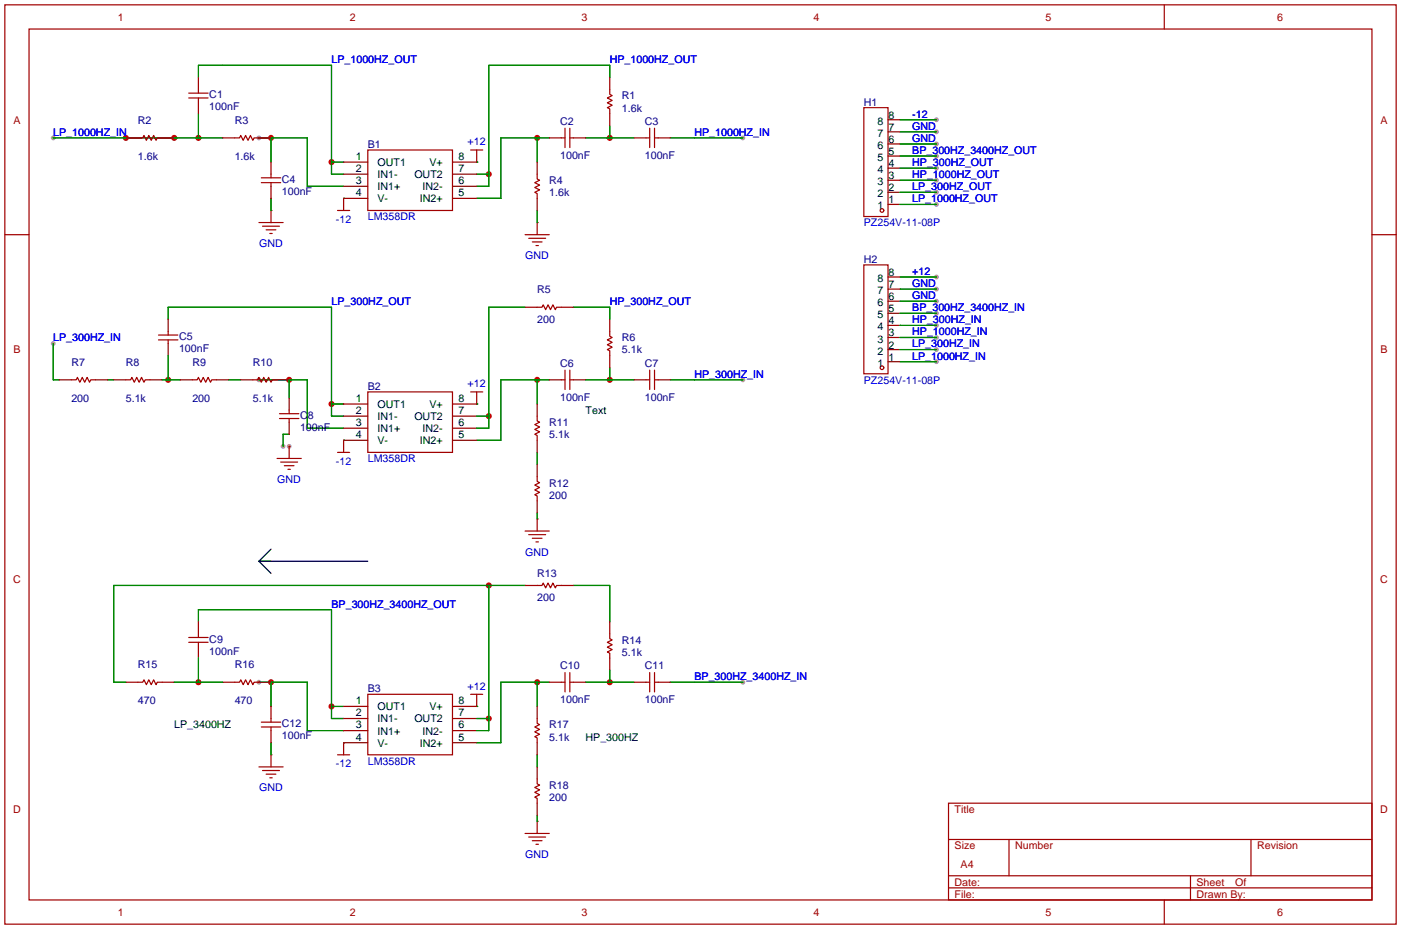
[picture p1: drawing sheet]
<svg xmlns="http://www.w3.org/2000/svg" width="294mm" height="195mm" viewBox="0 0 294 195" stroke-linecap="round" stroke-linejoin="round" font-family="sans-serif">
<g fill="#999">
<circle cx="60.7" cy="93.7" r=".51"/>
<circle cx="54.4" cy="29" r=".51"/>
<circle cx="11.2" cy="29" r=".51"/>
<circle cx="156" cy="29" r=".51"/>
<circle cx="59.4" cy="93.7" r=".51"/>
<circle cx="54.4" cy="79.8" r=".51"/>
<circle cx="156" cy="79.8" r=".51"/>
<circle cx="54.4" cy="143.3" r=".51"/>
<circle cx="156" cy="143.3" r=".51"/>
<circle cx="11.2" cy="72.1" r=".51"/>
<circle cx="196.6" cy="42.9" r=".51"/>
<circle cx="196.6" cy="40.4" r=".51"/>
<circle cx="196.6" cy="37.8" r=".51"/>
<circle cx="196.6" cy="35.3" r=".51"/>
<circle cx="196.6" cy="32.8" r=".51"/>
<circle cx="196.6" cy="65.8" r=".51"/>
<circle cx="196.6" cy="68.3" r=".51"/>
<circle cx="196.6" cy="73.4" r=".51"/>
<circle cx="196.6" cy="75.9" r=".51"/>
<circle cx="196.6" cy="70.9" r=".51"/>
<circle cx="196.6" cy="58.2" r=".51"/>
<circle cx="196.6" cy="60.7" r=".51"/>
<circle cx="196.6" cy="63.2" r=".51"/>
<circle cx="196.6" cy="30.2" r=".51"/>
<circle cx="196.6" cy="27.7" r=".51"/>
<circle cx="196.6" cy="25.1" r=".51"/>
</g>
<g fill="none" stroke="#a10000" stroke-width=".25">
<path d="M98.8 31.5h2.5M100.1 31.5v2.5M54.4 46.7h5M55.1 47.5h3.6M55.9 48.3h2M56.6 49h.5M56.9 44.2v2.5M110.2 49.3h5.1M111 50h3.6M111.8 50.8h2M112.5 51.6h.5M112.8 46.7v2.6"/>
<path d="M58.2 96.3h5M58.9 97h3.6M59.7 97.8h2M60.5 98.6h.5M60.7 93.7v2.6M98.8 82.3h2.5M100.1 82.3v2.5M56.9 158.5v2.5M54.4 161h5M55.1 161.8h3.6M55.9 162.6h2M56.6 163.3h.5"/>
</g>
<path d="M100.1 34h.1M56.9 44.2h.1M112.8 46.7h.1M60.7 93.7h.1M100.1 84.8h.1M56.9 158.5h.1" fill="none" stroke="#870000" stroke-width=".25"/>
<path d="M54.4 117.9h22.8M54.4 117.9l2.5 2.5M56.9 115.3l-2.5 2.6" fill="none" stroke="#000" stroke-width=".25"/>
<g fill="#c00">
<circle cx="56.9" cy="29" r=".63"/>
<circle cx="41.7" cy="29" r=".63"/>
<circle cx="36.6" cy="29" r=".63"/>
<circle cx="26.4" cy="29" r=".63"/>
<circle cx="69.6" cy="34" r=".63"/>
<circle cx="128" cy="29" r=".63"/>
<circle cx="102.6" cy="36.6" r=".63"/>
<circle cx="112.8" cy="29" r=".63"/>
<circle cx="60.7" cy="79.8" r=".63"/>
<circle cx="69.6" cy="84.8" r=".63"/>
<circle cx="128" cy="79.8" r=".63"/>
<circle cx="112.8" cy="79.8" r=".63"/>
<circle cx="56.9" cy="143.3" r=".63"/>
<circle cx="69.6" cy="148.3" r=".63"/>
<circle cx="128" cy="143.3" r=".63"/>
<circle cx="112.8" cy="143.3" r=".63"/>
<circle cx="41.7" cy="143.3" r=".63"/>
<circle cx="102.6" cy="122.9" r=".63"/>
<circle cx="102.6" cy="150.9" r=".63"/>
<circle cx="102.6" cy="87.4" r=".63"/>
<circle cx="35.3" cy="79.8" r=".63"/>
</g>
<g fill="none" stroke="#a10000" stroke-width=".25">
<path d="M1 1h292.1v193.1h-292.1zM6.1 6.1h281.9v182.9h-281.9zM39.6 19.6h4.1M41.7 18.8v.8M128 18.8v1l.5 .3-1 .5 1 .5-1 .5 1 .5-1 .5 .5 .3v1M244.4 1v5.1M29 29h1l.2-.6 .5 1.1 .5-1.1 .5 1.1 .6-1.1 .5 1.1 .2-.5h1M39.6 20.6h4.1M41.7 20.6v.7M49.3 29h1l.2-.6 .6 1.1 .5-1.1 .5 1.1 .5-1.1 .5 1.1 .2-.5h1.1M54.9 37.3h4M54.9 38.4h4"/>
<path d="M56.9 36.6v.7M56.9 38.4v.7M77.2 31.5h17.8v12.7h-17.8zM112.8 36.6v1l.5 .2-1 .6 1 .5-1 .5 1 .5-1 .5 .5 .2v1.1M117.9 29h.7M118.6 26.9v4.1M119.6 29h.8M119.6 26.9v4.1M135.6 29h.8M136.4 26.9v4.1M137.4 26.9v4.1M137.4 29h.8"/>
<path d="M181.4 22.6h5v22.9h-5zM1 49.3h5.1M70.9 44.2h2.5M72.1 41.7v2.5M181.4 55.6h5v22.9h-5zM288 49.3h5.1M15 79.8h1l.3-.6 .5 1.1 .5-1.1 .5 1.1 .5-1.1 .5 1.1 .2-.5h1.1M26.4 79.8h1l.3-.6 .5 1.1 .5-1.1 .5 1.1 .5-1.1 .5 1.1 .3-.5h1M33.3 71.4h4M33.3 70.4h4M35.3 69.6v.8M35.3 71.4v.7"/>
<path d="M40.4 79.8h1l.3-.6 .5 1.1 .5-1.1 .5 1.1 .5-1.1 .5 1.1 .2-.5h1.1M53.1 79.8h1l.3-.6 .5 1.1 .5-1.1 .5 1.1 .5-1.1 .5 1.1 .2-.5h1.1M112.8 64.5h1l.2-.5 .6 1 .5-1 .5 1 .5-1 .5 1 .2-.5h1.1M117.9 79.8h.7M118.6 77.7v4.1M119.6 77.7v4.1M119.6 79.8h.8M128 69.6v1l.5 .3-1 .5 1 .5-1 .5 1 .5-1 .5 .5 .3v1M135.6 79.8h.8M136.4 77.7v4.1M137.4 77.7v4.1M137.4 79.8h.8"/>
<path d="M58.7 86.9h4M58.7 87.9h4M60.7 86.1v.8M60.7 87.9v.7M70.9 95h2.5M72.1 92.5v2.5M77.2 82.3h17.8v12.7h-17.8zM112.8 87.4v1l.5 .2-1 .6 1 .5-1 .5 1 .5-1 .5 .5 .2v1.1M110.2 111.5h5.1M111 112.3h3.6M111.8 113h2M112.5 113.8h.5"/>
<path d="M112.8 100.1v1l.5 .2-1 .6 1 .5-1 .5 1 .5-1 .5 .5 .2v1.1M112.8 109v2.5M39.6 134.9h4.1M39.6 133.9h4.1M41.7 133.1v.8M41.7 134.9v.7M112.8 122.9h1l.2-.5 .6 1 .5-1 .5 1 .5-1 .5 1 .2-.5h1.1M128 133.1v1l.5 .3-1 .5 1 .5-1 .5 1 .5-1 .5 .5 .3v1M29 143.3h1l.2-.6 .5 1.1 .5-1.1 .5 1.1 .6-1.1 .5 1.1 .2-.5h1M49.3 143.3h1l.2-.6 .6 1.1 .5-1.1 .5 1.1 .5-1.1 .5 1.1 .2-.5h1.1M54.9 151.6h4M54.9 152.7h4"/>
<path d="M56.9 150.9v.7M56.9 152.7v.7M70.9 158.5h2.5M72.1 156v2.5M77.2 145.8h17.8v12.7h-17.8zM98.8 145.8h2.5M100.1 145.8v2.5M112.8 150.9v1l.5 .2-1 .6 1 .5-1 .5 1 .5-1 .5 .5 .2v1.1M117.9 143.3h.7M118.6 141.2v4.1M119.6 141.2v4.1M119.6 143.3h.8"/>
<path d="M135.6 143.3h.8M136.4 141.2v4.1M137.4 141.2v4.1M137.4 143.3h.8M110.2 175h5.1M111 175.8h3.6M111.8 176.5h2M112.5 177.3h.5M112.8 163.6v1l.5 .2-1 .6 1 .5-1 .5 1 .5-1 .5 .5 .2v1.1M112.8 172.5v2.5M199.1 168.7h88.9v20.3h-88.9zM199.1 176.3h88.9"/>
<path d="M211.8 176.3v7.6M262.6 176.3v7.6M199.1 186.4h88.9M199.1 183.9h88.9M244.4 189v5.1M249.9 183.9v5.1"/>
<circle cx="185.2" cy="44.2" r=".38"/>
<circle cx="185.2" cy="77.2" r=".38"/>
</g>
<g fill="none" stroke="#870000" stroke-width=".25">
<path d="M41.7 16.3v2.5M128 16.3v2.5M26.4 29h2.6M34 29h2.6M41.7 21.3v2.6M46.7 29h2.6M54.4 29h2.5M56.9 34v2.6M56.9 39.1v2.6M72.1 34h5.1M72.1 36.6h5.1M72.1 39.1h5.1"/>
<path d="M95 34h5.1M95 36.6h5.1M95 39.1h5.1M112.8 34v2.6M115.3 29h2.6M120.4 29h2.5M128 23.9v2.5M133.1 29h2.5M138.2 29h2.5M186.4 37.8h2.6M186.4 35.3h2.6M186.4 32.8h2.6"/>
<path d="M186.4 30.2h2.6M186.4 27.7h2.6M186.4 25.1h2.6M72.1 41.7h.1M72.1 41.7h5.1M95 41.7h5.1M112.8 41.7v2.5M186.4 42.9h2.6M186.4 40.4h2.6M186.4 58.2h2.6M12.4 79.8h2.6M20.1 79.8h2.5"/>
<path d="M23.9 79.8h2.5M31.5 79.8h2.5M35.3 67.1v2.5M35.3 72.1v2.6M37.8 79.8h2.6M45.5 79.8h2.5M50.5 79.8h2.6M58.2 79.8h2.5M110.2 64.5h2.6M115.3 79.8h2.6M117.9 64.5h2.5M120.4 79.8h2.5"/>
<path d="M128 67.1v2.5M128 74.7v2.5M133.1 79.8h2.5M138.2 79.8h2.5M186.4 75.9h2.6M186.4 73.4h2.6M186.4 70.9h2.6M186.4 68.3h2.6M186.4 65.8h2.6M186.4 63.2h2.6M186.4 60.7h2.6M60.7 83.6v2.5"/>
<path d="M60.7 88.6v2.6M72.1 92.5h.1M72.1 84.8h5.1M72.1 87.4h5.1M72.1 89.9h5.1M72.1 92.5h5.1M95 84.8h5.1M95 87.4h5.1M95 89.9h5.1M95 92.5h5.1M112.8 84.8v2.6M112.8 92.5v2.5"/>
<path d="M112.8 97.5v2.6M112.8 109h.1M112.8 105.2v2.5M41.7 130.6v2.5M41.7 135.6v2.6M110.2 122.9h2.6M117.9 122.9h2.5M128 130.6v2.5M128 138.2v2.5M26.4 143.3h2.6M34 143.3h2.6M46.7 143.3h2.6"/>
<path d="M54.4 143.3h2.5M56.9 148.3v2.6M56.9 153.4v2.6M72.1 156h.1M72.1 148.3h5.1M72.1 150.9h5.1M72.1 153.4h5.1M72.1 156h5.1M95 148.3h5.1M95 150.9h5.1M95 153.4h5.1M95 156h5.1"/>
<path d="M100.1 148.3h.1M112.8 148.3v2.6M112.8 156v2.5M115.3 143.3h2.6M120.4 143.3h2.5M133.1 143.3h2.5M138.2 143.3h2.5M112.8 172.5h.1M112.8 161v2.6M112.8 168.7v2.5"/>
</g>
<g fill="none" stroke="#008700" stroke-width=".25">
<path d="M41.7 16.3v-2.6h27.9v22.9h2.5M128 16.3v-2.6h-25.4v25.4h-2.5M11.2 29h35.5M41.7 23.9v5.1M54.4 29h10.1v10.1h7.6M56.9 29v5M69.6 34h2.5M100.1 34h.1M100.1 36.6h2.5M112.8 29v5M115.3 29h-10.1v12.7h-5.1M122.9 29h10.2"/>
<path d="M128 26.4v2.6M140.7 29h15.3M189 37.8h7.6M189 35.3h7.6M189 32.8h7.6M189 30.2h7.6M189 27.7h7.6M189 25.1h7.6M56.9 41.7v2.5M72.1 41.7h.1M112.8 44.2v2.5M189 42.9h7.6"/>
<path d="M189 40.4h7.6M189 58.2h7.6M11.2 72.1v7.7h1.2M22.6 79.8h1.3M34 79.8h3.8M35.3 67.1v-2.6h34.3v22.9h2.5M35.3 74.7v5.1M48 79.8h2.5M54.4 79.8h10.1v10.1h7.6M60.7 79.8v3.8M110.2 64.5h-7.6v25.4h-2.5M112.8 79.8v5"/>
<path d="M115.3 79.8h-10.1v12.7h-5.1M120.4 64.5h7.6v2.6M122.9 79.8h10.2M128 77.2v2.6M140.7 79.8h15.3M189 65.8h7.6M189 68.3h7.6M189 73.4h7.6M189 75.9h7.6M189 70.9h7.6M189 60.7h7.6M189 63.2h7.6"/>
<path d="M60.7 91.2h-1.3v2.5M69.6 84.8h2.5M72.1 92.5h.1M100.1 84.8h.1M100.1 87.4h2.5M112.8 95v2.5M112.8 107.7v1.3M41.7 130.6v-2.6h27.9v22.9h2.5M41.7 138.2v5.1M102.6 122.9v30.5h-2.5M110.2 122.9h-86.3v20.4h2.5M120.4 122.9h7.6v7.7"/>
<path d="M36.6 143.3h10.1M54.4 143.3h10.1v10.1h7.6M56.9 143.3v5M56.9 156v2.5M69.6 148.3h2.5M72.1 156h.1M100.1 148.3h.1M100.1 150.9h2.5M112.8 143.3v5M112.8 158.5v2.5M115.3 143.3h-10.1v12.7h-5.1M122.9 143.3h10.2"/>
<path d="M128 140.7v2.6M140.7 143.3h15.3M112.8 171.2v1.3"/>
</g>
<g font-size="2.2" fill="#a00000">
<text x="24.7" y="4.4">1</text>
<text x="73.4" y="4.4">2</text>
<text x="122.1" y="4.4">3</text>
<text x="170.8" y="4.4">4</text>
<text x="219.5" y="4.4">5</text>
<text x="268.1" y="4.4">6</text>
<text x="2.8" y="26">A</text>
<text x="289.8" y="26">A</text>
<text x="2.8" y="74.2">B</text>
<text x="289.8" y="74.2">B</text>
<text x="2.7" y="122.5">C</text>
<text x="289.8" y="122.5">C</text>
<text x="2.7" y="170.7">D</text>
<text x="200.4" y="170.7">Title</text>
<text x="289.8" y="170.7">D</text>
<text x="200.4" y="178.4">Size</text>
<text x="213.1" y="178.4">Number</text>
<text x="263.9" y="178.4">Revision</text>
<text x="200.4" y="186">Date:</text>
<text x="201.7" y="182.2">A4</text>
<text x="251.2" y="186">Sheet</text>
<text x="259.3" y="186">Of</text>
<text x="200.4" y="188.5">File:</text>
<text x="251.2" y="188.5">Drawn By:</text>
<text x="24.7" y="192.3">1</text>
<text x="73.4" y="192.3">2</text>
<text x="122.1" y="192.3">3</text>
<text x="170.8" y="192.3">4</text>
<text x="219.5" y="192.3">5</text>
<text x="268.1" y="192.3">6</text>
</g>
<g font-size="2.2" fill="#00f">
<text x="69.6" y="13.3">LP_1000HZ_OUT</text>
<text x="128" y="13.3">HP_1000HZ_OUT</text>
<text x="11.2" y="28.5">LP_1000HZ_IN</text>
<text x="145.8" y="28.5">HP_1000HZ_IN</text>
<text x="191.5" y="29.8">GND</text>
<text x="191.5" y="27.2">GND</text>
<text x="191.5" y="24.7">-12</text>
<text x="98.2" y="30.5">+12</text>
<text x="191.5" y="34.9">HP_300HZ_OUT</text>
<text x="191.5" y="32.3">BP_300HZ_3400HZ_OUT</text>
<text x="191.5" y="39.9">LP_300HZ_OUT</text>
<text x="191.5" y="37.4">HP_1000HZ_OUT</text>
<text x="70.5" y="46.8">-12</text>
<text x="77.2" y="46.3">LM358DR</text>
<text x="181.4" y="47.6">PZ254V-11-08P</text>
<text x="191.5" y="42.5">LP_1000HZ_OUT</text>
<text x="54.4" y="51.9">GND</text>
<text x="110.3" y="54.4">GND</text>
<text x="191.5" y="57.7">+12</text>
<text x="69.6" y="64.1">LP_300HZ_OUT</text>
<text x="128" y="64.1">HP_300HZ_OUT</text>
<text x="191.5" y="65.3">BP_300HZ_3400HZ_IN</text>
<text x="191.5" y="60.3">GND</text>
<text x="191.5" y="62.8">GND</text>
<text x="11.2" y="71.7">LP_300HZ_IN</text>
<text x="191.5" y="67.9">HP_300HZ_IN</text>
<text x="191.5" y="70.4">HP_1000HZ_IN</text>
<text x="191.5" y="73">LP_300HZ_IN</text>
<text x="191.5" y="75.5">LP_1000HZ_IN</text>
<text x="98.2" y="81.3">+12</text>
<text x="145.8" y="79.3">HP_300HZ_IN</text>
<text x="181.4" y="80.6">PZ254V-11-08P</text>
<text x="58.2" y="101.4">GND</text>
<text x="70.5" y="97.6">-12</text>
<text x="77.2" y="97.1">LM358DR</text>
<text x="110.3" y="116.6">GND</text>
<text x="69.6" y="127.6">BP_300HZ_3400HZ_OUT</text>
<text x="145.8" y="142.8">BP_300HZ_3400HZ_IN</text>
<text x="98.2" y="144.8">+12</text>
<text x="70.5" y="161.1">-12</text>
<text x="77.2" y="160.6">LM358DR</text>
<text x="54.4" y="166.2">GND</text>
<text x="110.3" y="180.1">GND</text>
</g>
<g font-size="2.2" fill="#000080">
<text x="43.9" y="20.6">C1</text>
<text x="43.9" y="23.2">100nF</text>
<text x="130.6" y="20.9">R1</text>
<text x="130.6" y="23.4">1.6k</text>
<text x="181.4" y="22.2">H1</text>
<text x="29" y="26">R2</text>
<text x="49.3" y="26">R3</text>
<text x="117.6" y="26.2">C2</text>
<text x="135.4" y="26.2">C3</text>
<text x="29" y="33.6">1.6k</text>
<text x="49.3" y="33.6">1.6k</text>
<text x="77.2" y="31">B1</text>
<text x="117.6" y="33.3">100nF</text>
<text x="135.4" y="33.3">100nF</text>
<text x="59.2" y="38.4">C4</text>
<text x="59.2" y="41">100nF</text>
<text x="115.3" y="38.7">R4</text>
<text x="115.3" y="41.2">1.6k</text>
<text x="181.4" y="55.2">H2</text>
<text x="112.8" y="61.5">R5</text>
<text x="37.6" y="71.4">C5</text>
<text x="112.8" y="67.9">200</text>
<text x="130.6" y="71.7">R6</text>
<text x="15" y="76.8">R7</text>
<text x="26.4" y="76.8">R8</text>
<text x="37.6" y="74">100nF</text>
<text x="40.4" y="76.8">R9</text>
<text x="53.1" y="76.8">R10</text>
<text x="117.6" y="77">C6</text>
<text x="130.6" y="74.2">5.1k</text>
<text x="135.4" y="77">C7</text>
<text x="77.2" y="81.8">B2</text>
<text x="15" y="84.4">200</text>
<text x="26.4" y="84.4">5.1k</text>
<text x="40.4" y="84.4">200</text>
<text x="53.1" y="84.4">5.1k</text>
<text x="63" y="87.9">C8</text>
<text x="115.3" y="89.5">R11</text>
<text x="117.6" y="84.1">100nF</text>
<text x="135.4" y="84.1">100nF</text>
<text x="63" y="90.5">100nF</text>
<text x="115.3" y="92">5.1k</text>
<text x="115.3" y="102.2">R12</text>
<text x="115.3" y="104.7">200</text>
<text x="112.8" y="121.2">R13</text>
<text x="112.8" y="126.3">200</text>
<text x="43.9" y="134.9">C9</text>
<text x="43.9" y="137.5">100nF</text>
<text x="130.6" y="135.2">R14</text>
<text x="130.6" y="137.7">5.1k</text>
<text x="29" y="140.3">R15</text>
<text x="49.3" y="140.3">R16</text>
<text x="117.6" y="140.5">C10</text>
<text x="135.4" y="140.5">C11</text>
<text x="29" y="147.9">470</text>
<text x="49.3" y="147.9">470</text>
<text x="77.2" y="145.3">B3</text>
<text x="117.6" y="147.6">100nF</text>
<text x="135.4" y="147.6">100nF</text>
<text x="59.2" y="152.7">C12</text>
<text x="59.2" y="155.3">100nF</text>
<text x="115.3" y="153">R17</text>
<text x="115.3" y="155.5">5.1k</text>
<text x="115.3" y="165.7">R18</text>
<text x="115.3" y="168.2">200</text>
</g>
<g font-size="2.2">
<text x="184.2" y="28.7">7</text>
<text x="184.2" y="26.2">8</text>
<text x="186.6" y="27.5">7</text>
<text x="186.6" y="24.9">8</text>
<text x="74.7" y="33.6">1</text>
<text x="79.2" y="34.9">OUT1</text>
<text x="90.2" y="34.9">V+</text>
<text x="96.3" y="33.6">8</text>
<text x="184.2" y="33.8">5</text>
<text x="184.2" y="31.3">6</text>
<text x="186.6" y="35.1">4</text>
<text x="186.6" y="32.6">5</text>
<text x="186.6" y="30">6</text>
<text x="74.7" y="36.1">2</text>
<text x="74.7" y="38.7">3</text>
<text x="74.7" y="41.2">4</text>
<text x="79.2" y="37.4">IN1-</text>
<text x="79.2" y="39.9">IN1+</text>
<text x="87" y="37.4">OUT2</text>
<text x="88.7" y="39.9">IN2-</text>
<text x="96.3" y="36.1">7</text>
<text x="96.3" y="38.7">6</text>
<text x="96.3" y="41.2">5</text>
<text x="184.2" y="41.4">2</text>
<text x="184.2" y="38.9">3</text>
<text x="184.2" y="36.4">4</text>
<text x="186.6" y="40.2">2</text>
<text x="186.6" y="37.6">3</text>
<text x="79.2" y="42.5">V-</text>
<text x="88.2" y="42.5">IN2+</text>
<text x="184.2" y="44">1</text>
<text x="186.6" y="42.7">1</text>
<text x="184.2" y="59.2">8</text>
<text x="186.6" y="58">8</text>
<text x="184.2" y="64.3">6</text>
<text x="184.2" y="61.8">7</text>
<text x="186.6" y="65.6">5</text>
<text x="186.6" y="63">6</text>
<text x="186.6" y="60.5">7</text>
<text x="184.2" y="71.9">3</text>
<text x="184.2" y="69.4">4</text>
<text x="184.2" y="66.8">5</text>
<text x="186.6" y="70.7">3</text>
<text x="186.6" y="68.1">4</text>
<text x="184.2" y="77">1</text>
<text x="184.2" y="74.5">2</text>
<text x="186.6" y="75.7">1</text>
<text x="186.6" y="73.2">2</text>
<text x="74.7" y="84.4">1</text>
<text x="74.7" y="86.9">2</text>
<text x="74.7" y="89.5">3</text>
<text x="79.2" y="85.7">OUT1</text>
<text x="79.2" y="88.2">IN1-</text>
<text x="87" y="88.2">OUT2</text>
<text x="90.2" y="85.7">V+</text>
<text x="96.3" y="84.4">8</text>
<text x="96.3" y="86.9">7</text>
<text x="96.3" y="89.5">6</text>
<text x="122.9" y="86.9">Text</text>
<text x="74.7" y="92">4</text>
<text x="79.2" y="90.7">IN1+</text>
<text x="79.2" y="93.3">V-</text>
<text x="88.2" y="93.3">IN2+</text>
<text x="88.7" y="90.7">IN2-</text>
<text x="96.3" y="92">5</text>
<text x="74.7" y="147.9">1</text>
<text x="79.2" y="149.2">OUT1</text>
<text x="90.2" y="149.2">V+</text>
<text x="96.3" y="147.9">8</text>
<text x="36.6" y="153">LP_3400HZ</text>
<text x="74.7" y="150.4">2</text>
<text x="74.7" y="153">3</text>
<text x="74.7" y="155.5">4</text>
<text x="79.2" y="151.7">IN1-</text>
<text x="79.2" y="154.2">IN1+</text>
<text x="87" y="151.7">OUT2</text>
<text x="88.7" y="154.2">IN2-</text>
<text x="96.3" y="150.4">7</text>
<text x="96.3" y="153">6</text>
<text x="96.3" y="155.5">5</text>
<text x="122.9" y="155.5">HP_300HZ</text>
<text x="79.2" y="156.8">V-</text>
<text x="88.2" y="156.8">IN2+</text>
</g>
</svg>
